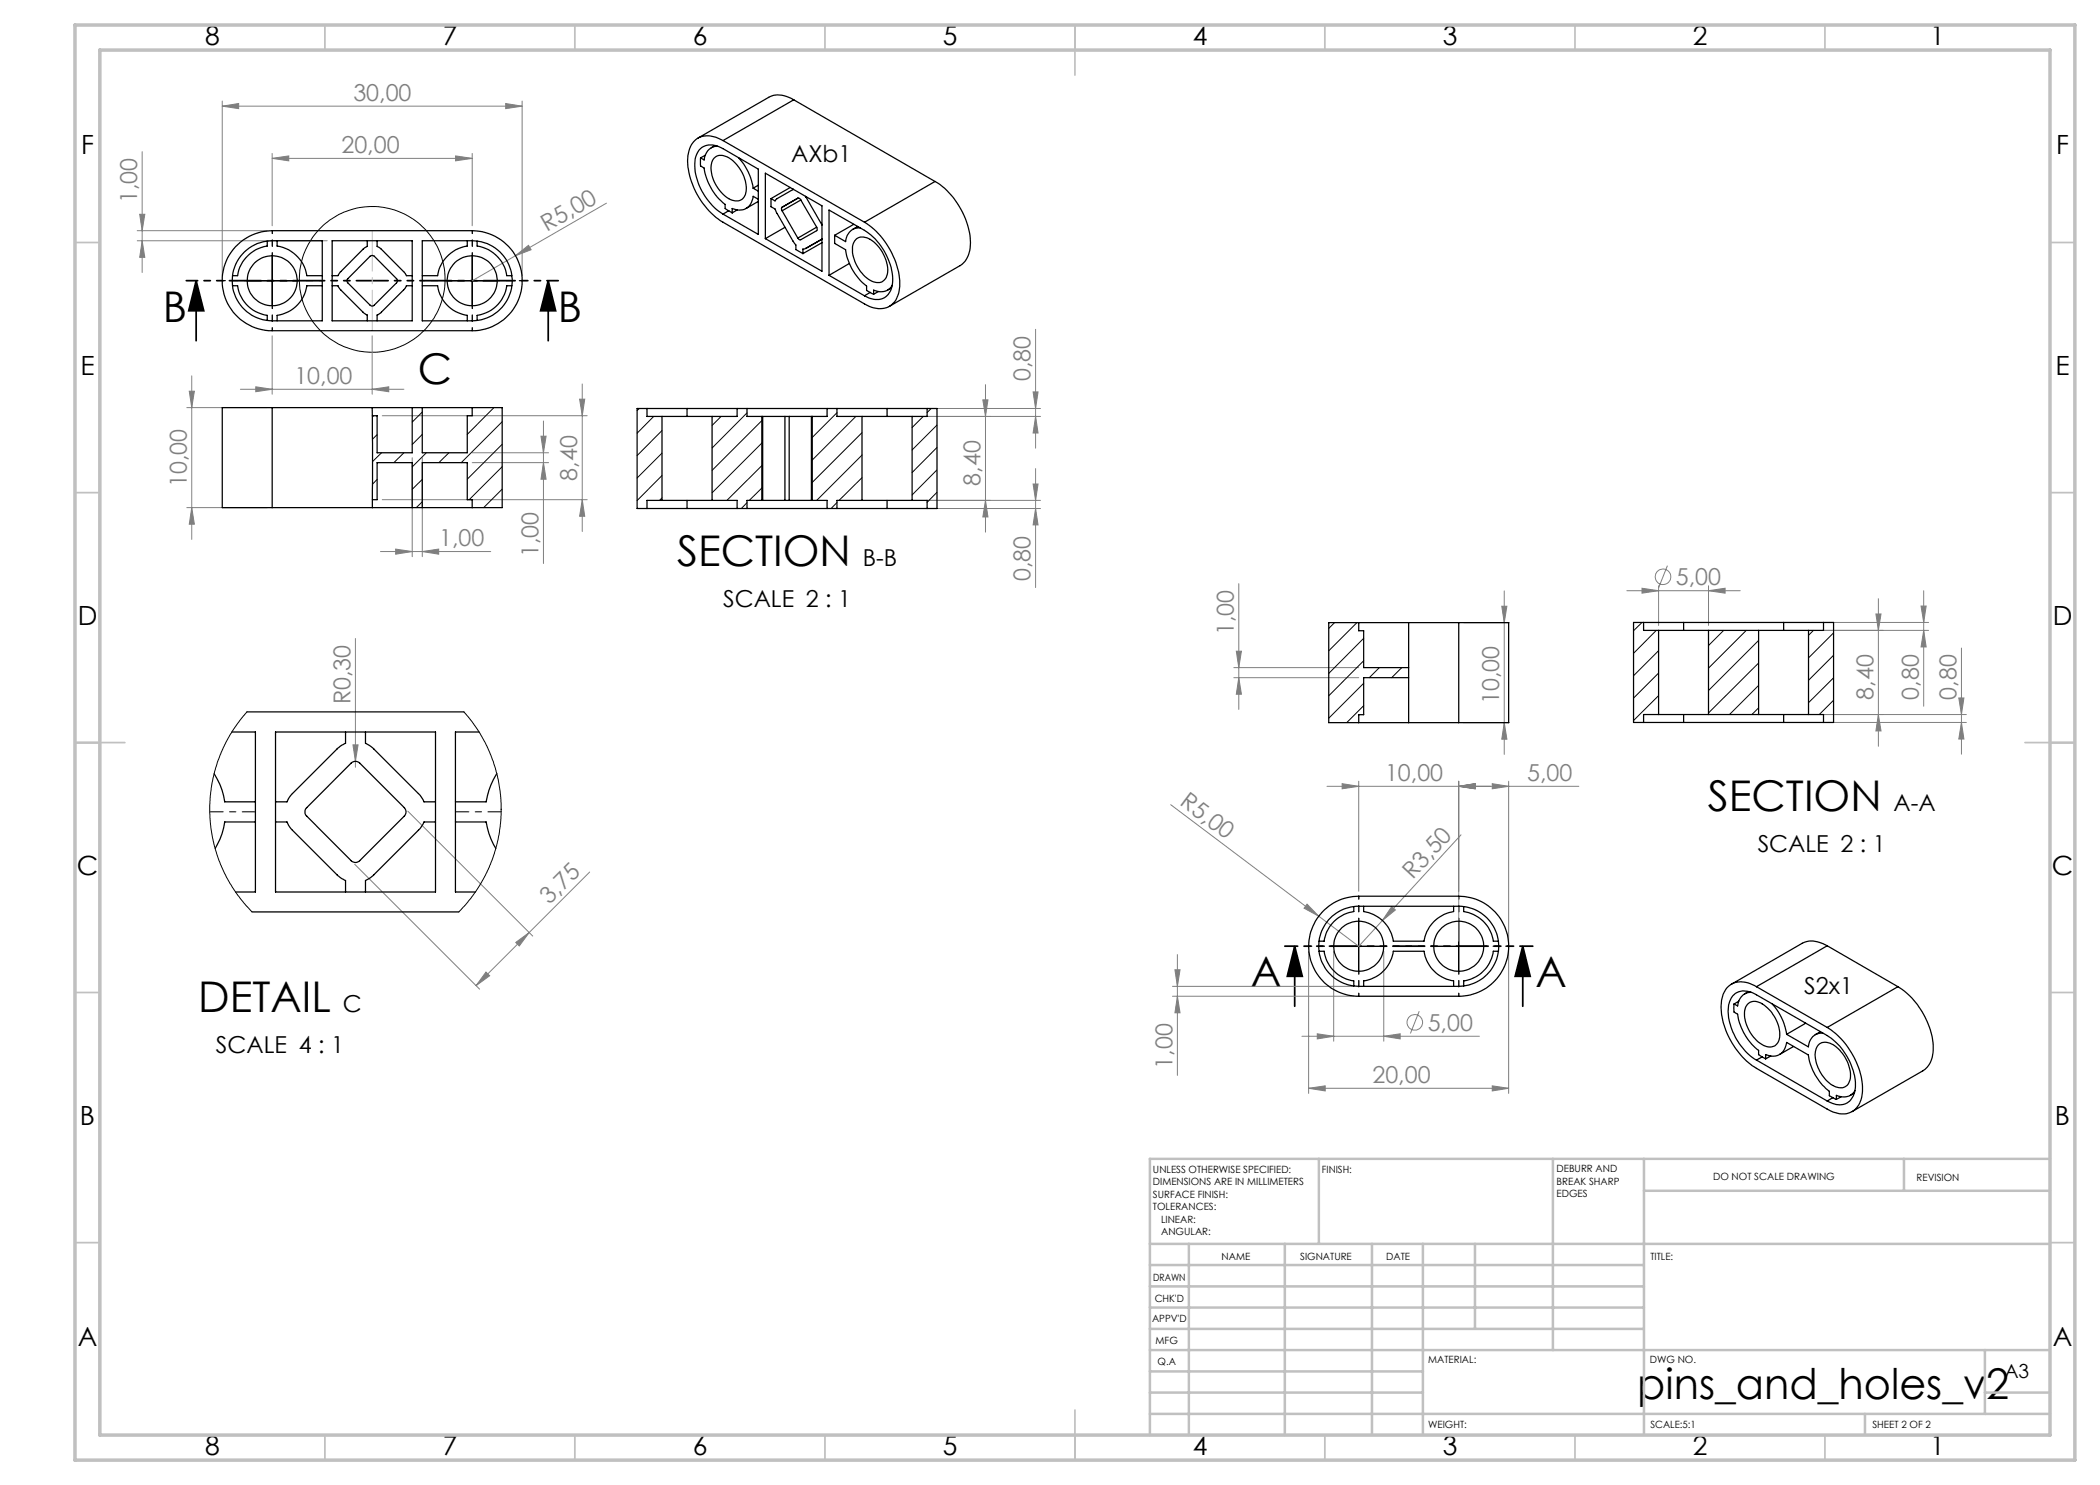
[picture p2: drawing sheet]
<svg xmlns="http://www.w3.org/2000/svg" width="420mm" height="297mm" viewBox="0 0 420 297" stroke-linecap="round" stroke-linejoin="round" font-family="sans-serif">
<g fill="none" stroke="#808080" stroke-width=".2">
<path d="M28.4 30.3v24.2M44.4 21.2l3.3-.5v1zM44.4 20.2v34.9M44.4 21.2h60M54.4 31.7l3.3-.5v1zM54.4 30.7v14.5M54.4 31.7h40M91.1 31.2l3.3 .5-3.3 .5zM94.4 30.7v14.5M101.1 20.7l3.3 .5-3.3 .5zM104.4 20.2v34.9M27.4 46.1h26"/>
<path d="M27.4 48.2h38M27.9 42.9h1.1l-.6 3.2zM28.4 48.2l.6 3.3h-1.1zM103.1 51.1l2.6-2 .5 .8zM103.1 51.1l-8.7 5.1M121.3 40.6l-18.2 10.5M37.9 78.2h1l-.6 3.3zM38.3 75.2v32.7M48.1 77.9h32.7M51.2 77.4l3.2 .5-3.2 .4zM54.4 67.2v11.6M74.4 77.9l3.4-.5v.9z"/>
<path d="M74.4 67.2v11.6M115.9 79.8h1l-.4 3.3zM116.5 76.8v29.5M196.6 80h1l-.5 3.3zM197.1 76.9v29.5M206.6 78.4h1l-.5 3.3zM207.1 65.9v23.7M37.4 81.5h16M76.4 83.1h41M76.4 99.9h41M82.4 91.5v19.8M84.5 91.5v19.8"/>
<path d="M94.4 90.6h15.3M94.4 92.5h15.3M108.2 87.2h1l-.5 3.4zM108.7 92.5l.5 3.3h-1zM108.7 84.2v28.5M116.5 99.9l.4 3.4h-1zM185.3 83.3h22.8M186.4 81.7h21.7M206.6 96.8h1l-.5 3.3zM207.1 83.3l.5 3.3h-1zM207.1 93.7v23.8M37.4 101.5h16"/>
<path d="M38.3 101.5l.6 3.3h-1zM76.1 110.3h22M79.1 109.8l3.3 .5-3.3 .5zM84.5 110.3l3.2-.5v1zM185.3 100.1h22.8M186.4 101.7h21.7M197.1 100.1l.5 3.3h-1zM207.1 101.7l.5 3.3h-1zM247.8 116.7v25.2M300.8 118.2v32.7M325.4 118.1h22.7M328.4 117.6l3.3 .5-3.3 .5z"/>
<path d="M331.7 117.2v7.9M333.5 113.1l-1.8 4.5M341.7 118.1l3.3-.5v1zM341.7 117.2v7.9M375.7 119.7v29.6M384.7 118.1v23.1M71.1 127.7v25.8M246.8 133.5h24.9M246.8 135.5h24.9M247.3 130.2h1l-.5 3.3zM247.8 135.5l.5 3.3h-1zM292.7 124.5h9.2"/>
<path d="M300.4 121.2h1l-.6 3.3zM365.7 124.5h20M375.2 122.8h1l-.5 3.3zM384.2 121.2h1l-.5 3.3zM384.7 126.1l.5 3.3h-1zM385.7 126.1h-21.1M391.8 139.6h1l-.5 3.3zM392.3 129.6v21.2M70.6 149h1l-.5 3.3zM265.4 157.3h50.4M268.4 156.7l3.3 .6-3.3 .5zM271.7 156.2v22.1"/>
<path d="M291.7 157.3l3.3-.6v1.1zM291.7 156.2v32M292.7 144.5h9.2M298.5 156.7l3.2 .6-3.2 .5zM300.8 144.5l.6 3.3h-1zM301.7 156.2v32M364.6 142.9h28.7M365.7 144.5h27.6M375.7 142.9l.5 3.3h-1zM392.3 144.5l.5 3.3h-1zM70.9 172.9l25 24.9M81.6 162.2l24.9 25"/>
<path d="M117.9 174.4l-22.7 22.7M234.1 160.9l29.6 22.3M292.2 167l-20.5 22.3-8-6.1M97.2 194.4l.7 .8-2.7 1.9zM103.2 188.5l2.6-2-1.9 2.7zM234.5 197.3h36.3M234.5 199.2h36.3M235 194h1l-.5 3.3zM235.5 199.2l.5 3.4h-1zM235.5 190.9v24.2M261.4 180.8l2.3 2.4-2.9-1.6zM261.7 190.2v28.5"/>
<path d="M266.7 190.2v18M276.8 190.2v18M278.3 181.3l.8 .7-2.6 2.1zM301.7 190.2v28.5M260.4 207.3h35.5M261.7 217.7l3.3-.5v1zM261.7 217.7h40M263.5 206.8l3.2 .5-3.2 .5zM276.8 207.3l3.2-.5v1zM283.8 202.2l-1.7 4.5M298.5 217.2l3.2 .5-3.2 .5z"/>
<circle cx="332.6" cy="115.4" r="1.56"/>
<circle cx="283" cy="204.5" r="1.56"/>
</g>
<g fill="none" stroke="#000" stroke-width=".2">
<path d="M49.4 56.2h10M54.4 51.1v10M89.4 56.2h10M94.4 51.1v10M266.7 189.3h10.1M271.7 184.3v9.9M286.7 189.3h10.1M291.7 184.3v9.9"/>
<circle cx="74.4" cy="55.9" r="14.6"/>
</g>
<path d="M39.2 56.2l1.5 6h-3zM39.2 56.2v12M109.6 56.2l1.5 6h-3zM109.6 56.2v12M258.9 189.3l1.6 6h-3zM258.9 189.3v12M304.6 189.3l1.4 6h-3zM304.6 189.3v12" fill="none" stroke="#000" stroke-width=".35"/>
<path d="M42 162.4h9.1M100.2 162.4h-9.1" fill="none" stroke="#000" stroke-width=".2" stroke-dasharray="15.2 1.3 1.3 1.3" stroke-dashoffset="12.6"/>
<g fill="none" stroke="#000" stroke-width=".2" stroke-dasharray="15.2 1.3 1.3 1.3" stroke-dashoffset="14.6">
<path d="M49.5 56.1h-5M54.5 51.1v-5M59.5 56.1h5M89.5 56.1h-5M94.5 51.1v-5M99.5 56.1h5M54.5 61.1v5M94.5 61.1v5M266.8 189.2h-5M271.8 184.2v-5M271.8 194.2v5M276.8 189.2h5"/>
<path d="M286.8 189.2h-5M291.8 184.2v-5M291.8 194.2v5M296.8 189.2h5"/>
</g>
<path d="M111.7 56.1h-74.4" fill="none" stroke="#000" stroke-width=".35" stroke-dasharray="6.3 1.3 1.3 1.3 1.3 1.3" stroke-dashoffset="4.1"/>
<path d="M306.6 189.2h-49.6" fill="none" stroke="#000" stroke-width=".35" stroke-dasharray="6.3 1.3 1.3 1.3 1.3 1.3" stroke-dashoffset="3.8"/>
<path d="M74.5 46.1v20" fill="none" stroke="#c0c0c0" stroke-width=".2" stroke-dasharray="15.2 1.3 1.3 1.3" stroke-dashoffset="7.1"/>
<g fill="none" stroke="#c0c0c0" stroke-width=".35">
<path d="M65 5v5M115 5v5M165 5v5M215 5v10M265 5v5M315 5v5M365 5v5M15 48.5h5M410 48.5h5M15 98.5h5M410 98.5h5M15 148.5h10"/>
<path d="M405 148.5h10M15 198.5h5M410 198.5h5M15 248.5h5M410 248.5h5M65 287v5M115 287v5M165 287v5M215 282v10M265 287v5M315 287v5M365 287v5"/>
</g>
<g fill="none" stroke="#c0c0c0" stroke-width=".5">
<path d="M263.8 231.8v17M310.6 231.8v38.2M328.8 231.8v55.2M328.8 238.2h81.2M380.8 231.8v6.4M410 231.8h-180v55.2M230 248.8h180M230 257.3h98.8M230 253h98.8M237.8 248.8v38.2M257 248.8v38.2M274.4 248.8v38.2"/>
<path d="M284.6 248.8v38.2M295 248.8v17M230 265.8h98.8M230 261.5h98.8M230 278.5h54.6M230 274.3h54.6M230 270h180M397 278.5h13M397 270v12.8M230 282.8h180M373 282.8v4.2"/>
</g>
<path d="M15 5h400v287h-400zM20 10h390v277h-390z" fill="none" stroke="#c0c0c0" stroke-width=".7"/>
<path d="M109.6 56.2l1.5 6h-3zM39.2 56.2l1.5 6h-3zM304.6 189.3l1.4 6h-3zM258.9 189.3l1.6 6h-3z" fill="#000"/>
<g fill="#808080">
<path d="M261.4 180.8l2.3 2.4-2.9-1.6z"/>
<path d="M103.1 51.1l2.6-2 .5 .8z"/>
<path d="M278.3 181.3l.8 .7-2.6 2.1z"/>
<path d="M70.6 149h1l-.5 3.3z"/>
<path d="M51.2 77.4l3.2 .5-3.2 .4zM74.4 77.9l3.4-.5v.9z"/>
<path d="M54.4 31.7l3.3-.5v1zM91.1 31.2l3.3 .5-3.3 .5zM79.1 109.8l3.3 .5-3.3 .5zM84.5 110.3l3.2-.5v1zM261.7 217.7l3.3-.5v1zM298.5 217.2l3.2 .5-3.2 .5zM263.5 206.8l3.2 .5-3.2 .5zM276.8 207.3l3.2-.5v1zM268.4 156.7l3.3 .6-3.3 .5zM291.7 157.3l3.3-.6v1.1zM291.7 157.3l3.3-.6v1.1zM298.5 156.7l3.2 .6-3.2 .5zM328.4 117.6l3.3 .5-3.3 .5zM341.7 118.1l3.3-.5v1z"/>
<path d="M97.2 194.4l.7 .8-2.7 1.9zM103.2 188.5l2.6-2-1.9 2.7z"/>
<path d="M384.7 126.1l.5 3.3h-1zM384.2 121.2h1l-.5 3.3z"/>
<path d="M207.1 101.7l.5 3.3h-1zM206.6 96.8h1l-.5 3.3z"/>
<path d="M115.9 79.8h1l-.4 3.3zM116.5 99.9l.4 3.4h-1z"/>
<path d="M27.9 42.9h1.1l-.6 3.2zM28.4 48.2l.6 3.3h-1.1z"/>
<path d="M37.9 78.2h1l-.6 3.3zM38.3 101.5l.6 3.3h-1zM108.2 87.2h1l-.5 3.4zM108.7 92.5l.5 3.3h-1zM196.6 80h1l-.5 3.3zM197.1 100.1l.5 3.3h-1zM206.6 78.4h1l-.5 3.3zM207.1 83.3l.5 3.3h-1zM235 194h1l-.5 3.3zM235.5 199.2l.5 3.4h-1zM300.4 121.2h1l-.6 3.3zM300.8 144.5l.6 3.3h-1zM247.3 130.2h1l-.5 3.3zM247.8 135.5l.5 3.3h-1zM375.2 122.8h1l-.5 3.3zM375.7 142.9l.5 3.3h-1zM391.8 139.6h1l-.5 3.3zM392.3 144.5l.5 3.3h-1z"/>
<path d="M44.4 21.2l3.3-.5v1zM101.1 20.7l3.3 .5-3.3 .5z"/>
</g>
<g fill="none" stroke="#000" stroke-width=".25">
<path d="M158.8 20a5 5 0 0 0-5.1-.5l-14.1 8.1M158.8 20l-14.2 8.1M158.8 20l28.2 16.3M139.8 30a3.4 3.4 0 0 1 4.4-.5l7.5 4.3v13.1l-7.1-4.1a12.1 12.1 0 0 1-5.6-11l.3-.8zM140.1 31.6v1.6l.7 .4a11.5 11.5 0 0 0 4.2 7.3v.8l.7 .5M141.1 31l-1 .6M142.8 31.6a2.61 2.61 0 0 1 3.6 .4 7.2 7.2 0 0 1 2.7 6.9 2.02 2.02 0 0 1-3 1 7.3 7.3 0 0 1-3.7-7.5zM143.1 29.1l-.9 .5M143.5 29.2a2.74 2.74 0 0 0-2.7 2.8l-.7-.4M144.6 28.1a4.7 4.7 0 0 0-5.5-.1 6.8 6.8 0 0 0-1.3 6.6 15.7 15.7 0 0 0 6.8 9.8l28.3 16.4a4.5 4.5 0 0 0 6-.4 8.2 8.2 0 0 0 .5-7.3 15.8 15.8 0 0 0-6.5-8.7M144.6 28.1l28.3 16.3M147.7 31.6a11.4 11.4 0 0 1 2.9 6"/>
<path d="M150.6 37.6l1.1 .6M151.7 39.9l-1.1-.6a2.82 2.82 0 0 1-4.2 2.4v.9M151.7 37l-1.1 .6M153.1 34.6l11.3 6.6v13.1l-11.3-6.6zM154.2 39.7v1.6l.8 .5 3.6 6.4 .6 .8v.9l1.4 .8M158 37.5l-3.8 2.2M158.6 37.9l-3.2 1.9-.4 .4-.8-.5M158.6 37.9h.1M159.6 39.6l-3.2 1.8M161.1 39.3l.1 .1M161.2 39.4l3.1 5.5M161.3 39.4h-.1"/>
<path d="M187 36.3a15.4 15.4 0 0 1 7.1 12.8 4.9 4.9 0 0 1-2.1 4l-14.1 8.2M187 36.3l-14.1 8.1M46.5 57.1h1a7 7 0 0 0 5.9 6v1M47.1 49.3a10.2 10.2 0 0 1 7.3-3.2h40a10 10 0 0 1 10 10 10 10 0 0 1-10 10h-40a10 10 0 0 1-9.1-6 10 10 0 0 1 1.8-10.8zM48.9 50.4a7.8 7.8 0 0 1 5.5-2.2h10.1v16h-10.1a8 8 0 0 1-7.4-5.1 8 8 0 0 1 1.9-8.7zM53.4 48.2v1a7.1 7.1 0 0 0-5.9 5.9h-1M55.4 48.2v1a7.2 7.2 0 0 1 6 5.9h3.1M64.5 57.1h-3.1a7.1 7.1 0 0 1-6 6v1.1M66.4 57.1h1.2l.5 .8 4.7 4.7 .6 .4v1.2M66.4 48.2h16v16h-16zM73.4 48.2v1.1l-.8 .5-4.5 4.6-.5 .7h-1.2M74 51.3a.6 .6 0 0 1 .9 0l4.4 4.4a.6 .6 0 0 1 0 .9l-4.4 4.4a.6 .6 0 0 1-.9 0l-4.4-4.4a.6 .6 0 0 1 0-.9z"/>
<path d="M75.4 48.2v1.1l.8 .5 4.6 4.6 .5 .7h1.1M82.4 57.1h-1.1l-.4 .7-4.7 4.7-.8 .5v1.2M84.5 48.2h9.9a8 8 0 0 1 8.1 8 8 8 0 0 1-8.1 8h-9.9zM84.5 57.1h3a7 7 0 0 0 6 6v1.1M93.5 48.2v1a7.1 7.1 0 0 0-6 5.9h-3M95.4 48.2v1a7.1 7.1 0 0 1 6 5.9h1M102.4 57.1h-1a7 7 0 0 1-6 6v1M145.7 42.2l.7 .4M145.7 42.2l-1.1 .6M147.5 42l-1.1 .6M151.7 40.3l-2.5 1.4M156.4 41.4l-.1 .3 .1 .5"/>
<path d="M156.4 42.2l3.2 5.4M157 45.5l-3.9 2.2M160.2 40l-.3-.3-.3-.1-3.2 1.8M160.2 40l3.1 5.4M160.2 40l-3.8 2.2M161.2 49.7l-.6 .1v.9M163.3 45.4l.1 .4-.1 .3-3.2 1.9-.5-.4M163.3 45.4l-3.7 2.2M164.3 44.9l.1 .1M164.3 47.9l-3.1 1.8M164.4 47.8l-.1 .1M164.4 48.5l-3.8 2.2"/>
<path d="M164.4 47.8l-3.2 1.9M164.4 44.8l-.1 .1M165.8 55.1v-13.1l7.1 4.1a12.4 12.4 0 0 1 5.6 10.5 3.3 3.3 0 0 1-1.7 3 3.3 3.3 0 0 1-3.5-.2l-.4-.2M165.8 55.1l7.1 4.1M166.9 47.1v1.6l2.2 1.2a11.1 11.1 0 0 0 4.2 7.3v.9l.7 .4M169.9 52.7l-4.1 2.4M170.7 44.9l-3.8 2.2M171.3 47.7a3.1 3.1 0 0 1 3.7 .9 7.5 7.5 0 0 1 2.4 6.3 1.98 1.98 0 0 1-3.1 1.3 7.5 7.5 0 0 1-3.7-7.2l.4-.8zM171.6 45.3l-1.1 .6M172 45.6a2.75 2.75 0 0 0-2.9 2.7l-2.2-1.2M174 58.5l.7 .3M174 58.5l-1.1 .7"/>
<path d="M175.7 58.3l-1 .5M178.3 57.6l-.8 .4M178.4 57.1a2.71 2.71 0 0 1-3.7 .9v.8M54.4 81.5h-10v20h10M54.4 81.5v20M54.4 81.5h46v20h-46M74.4 81.5l.1 20M74.5 99.9h.9v-7.4h7v9M82.4 81.5v9.1h-7v-7.5h-.9M84.5 81.5v9.1h9v-7.5h.9v-1.6M129.4 81.7h8M129.4 81.7v1.6h3"/>
<path d="M129.4 81.7h-2v20h2M132.4 83.3h10M132.4 83.3v16.8M137.4 81.7v1.6M137.4 81.7h40M142.4 83.3v16.8M147.4 81.7v1.6h-5M149.4 81.7v1.6h3M152.4 83.3h.1M152.4 83.3v16.8M152.5 83.3h4.5M152.5 83.3v16.8"/>
<path d="M157 83.3h.8M157 83.3v16.8M157.8 83.3h4.5M157.8 83.3v16.8M162.3 83.3h.2M162.3 83.3v16.8M162.5 83.3v16.8M165.4 81.7v1.6h-2.9M167.4 81.7v1.6h5M172.4 83.3h10M172.4 83.3v16.8M177.4 81.7h8"/>
<path d="M177.4 81.7v1.6M182.4 83.3v16.8M185.4 81.7h2v20h-2M185.4 81.7v1.6h-3M84.5 101.5v-9h9v7.4h.9v1.6M129.4 101.7h8M132.4 100.1h10M132.4 100.1h-3v1.6M137.4 100.1v1.6M137.4 101.7h40M142.4 100.1h5v1.6M152.4 100.1h.1"/>
<path d="M152.4 100.1h-3v1.6M152.5 100.1h4.5M157 100.1h.8M157.8 100.1h4.5M162.3 100.1h.2M162.5 100.1h2.9v1.6M172.4 100.1h10M172.4 100.1h-5v1.6M177.4 101.7h8M177.4 100.1v1.6M182.4 100.1h3v1.6M271.7 124.5v1.6h1v7.4h9"/>
<path d="M281.7 124.5v20M281.7 135.5h-9v7.4h-1v1.6M291.7 124.5h10v20h-10M291.7 124.5v20M291.7 124.5h-26v20h26M328.7 124.5h8M328.7 124.5h-2v20h2M328.7 124.5v1.6h3M331.7 126.1h10M331.7 126.1v16.8M336.7 124.5v1.6M336.7 124.5h20"/>
<path d="M341.7 126.1h10M341.7 126.1v16.8M351.7 126.1h10M351.7 126.1v16.8M356.7 124.5h8M356.7 124.5v1.6M361.7 126.1v16.8M364.7 124.5h2v20h-2M364.7 124.5v1.6h-3M42.8 154.8h.1a13.6 13.6 0 0 1 2 5.6h6.2M46.4 146.4h4.7v32h-4M49.4 142.4h43.4"/>
<path d="M55.1 146.4h32v32h-32zM69.1 146.4v2.3l-1.5 .9-9.3 9.3-.9 1.5h-2.3M70.2 152.6a1.19 1.19 0 0 1 1.7 0l9 8.9a1.19 1.19 0 0 1 0 1.7l-9 9a1.19 1.19 0 0 1-1.7 0l-8.9-9a1.19 1.19 0 0 1 0-1.7zM73.1 146.4v2.3l1.5 .9 9.4 9.5 .8 1.3h2.3M95.8 146.4h-4.7v32h4M99.4 154.8h-.1a15.1 15.1 0 0 0-2.1 5.6h-6.1M328.7 144.5h8M331.7 142.9h10M331.7 142.9h-3v1.6M336.7 142.9v1.6M336.7 144.5h20M341.7 142.9h10"/>
<path d="M351.7 142.9h10M356.7 144.5h8M356.7 142.9v1.6M361.7 142.9h3v1.6M51.1 164.4h-6.2a13.4 13.4 0 0 1-1.9 5.3M55.1 164.4h2.3l.3 .7 .8 .9 9.1 9.2 1.5 .9v2.3M87.1 164.4h-2.3l-.8 1.3-9.4 9.5-1.5 .9v2.3M91.1 164.4h6.1a14.4 14.4 0 0 0 2 5.3M50.4 182.4h41.4M263.8 190.2h1a7 7 0 0 0 6 6v1M264.5 182.4a9.9 9.9 0 0 1 7.2-3.2h20a10 10 0 0 1 10 10 10 10 0 0 1-10 10h-20a10 10 0 0 1-9.1-6 10 10 0 0 1 1.9-10.8zM265.7 184a8 8 0 0 1 6-2.7h20a8 8 0 0 1 8.1 8 8 8 0 0 1-8.1 8h-20a8 8 0 0 1-7.2-4.7 8 8 0 0 1 1.2-8.6z"/>
<path d="M270.8 181.3v1a7 7 0 0 0-6 5.9h-1M272.7 197.3v-1.1a7 7 0 0 0 6-6h6.1a7.1 7.1 0 0 0 5.9 6v1.1M272.7 181.3v1a7 7 0 0 1 6 5.9h6.1a7.1 7.1 0 0 1 5.9-5.9v-1M292.7 181.3v1a7 7 0 0 1 6 5.9h1M299.7 190.2h-1a7 7 0 0 1-6 6v1M349.7 198.3l-.8 .5M350.2 198.4a2.83 2.83 0 0 0-2.7 2.8l-.7-.4M351.3 197.3a4.8 4.8 0 0 0-5.4-.2 6.4 6.4 0 0 0-1.5 6.3 15.9 15.9 0 0 0 6.9 10.3l14.1 8.1a4.6 4.6 0 0 0 5.7 0 6.3 6.3 0 0 0 1.3-5.6 16.1 16.1 0 0 0-7-10.7M351.3 197.3l14.1 8.2M365.4 189.2a5 5 0 0 0-5-.5l-14.1 8.1M365.4 189.2l-14.1 8.1M365.4 189.2l14.2 8.1"/>
<path d="M379.6 197.3a15.4 15.4 0 0 1 7 13.2 4.6 4.6 0 0 1-2 3.7l-14.2 8.1M379.6 197.3l-14.2 8.2M346.8 200.8v1.6l.7 .4a11.3 11.3 0 0 0 4.2 7.3v.8l.7 .5M347.8 200.2l-1 .6M349.5 200.9a2.18 2.18 0 0 1 2.9-.1 7.3 7.3 0 0 1 3.4 7.3 2.1 2.1 0 0 1-3.4 .8 7.3 7.3 0 0 1-3.3-7.3zM351.3 212a12 12 0 0 1-5.6-11 3.2 3.2 0 0 1 4.9-2.4l14.8 8.5a12.4 12.4 0 0 1 5.7 10.6 3.2 3.2 0 0 1-4.9 2.9l-.8-.4M351.3 212l14.1 8.2M352.4 211.4l.7 .4M352.4 211.4l-1.1 .6M353.1 211.8v-.9a2.84 2.84 0 0 0 4.2-2.4l4.4 2.5a11.1 11.1 0 0 0 4.2 7.3v.8l.7 .4M354.2 211.2l-1.1 .6M354.4 200.8h.1a11.4 11.4 0 0 1 2.8 6.1"/>
<path d="M358.7 209.3l-2.8 1.6M361.1 204.6l-3.8 2.3M363.6 209.1a2.38 2.38 0 0 1 3.3 0 7.5 7.5 0 0 1 3.1 6.9 2.01 2.01 0 0 1-3.1 1.2 7.3 7.3 0 0 1-3.8-7.2zM364.1 206.3l-1.1 .6M364.6 206.6a2.74 2.74 0 0 0-2.9 2.8l-4.4-2.5M366.6 219.5l.7 .4M366.6 219.5l-1.2 .7M368.2 219.4l-.9 .5M370.9 218.6l-.8 .5M371 218.1a2.74 2.74 0 0 1-3.7 1v.8"/>
<circle cx="54.4" cy="56.2" r="5"/>
<circle cx="94.4" cy="56.1" r="5"/>
<circle cx="271.7" cy="189.3" r="5"/>
<circle cx="291.7" cy="189.2" r="5"/>
</g>
<g fill="none" stroke="#000" stroke-width=".2">
<path d="M74.7 83.1l-.2 .3M75.4 86.9l-.9 .9M75.4 95.9l-.9 .9M76.3 90.6l-1.8 1.7M80.8 90.6l-2 1.9M84.5 82.4l-2.1 2M84.5 86.9l-2.1 2M84.5 95.9l-2.1 2M85.3 90.6l-2.9 2.8M89.8 90.6l-2 1.9M98.8 81.5l-5.3 5.4M100.4 84.3l-8.1 8.2"/>
<path d="M100.4 88.9l-6.9 6.9M100.4 93.3l-6.6 6.6M100.4 97.8l-3.7 3.7M127.8 81.7l-.4 .4M130.7 83.3l-3.3 3.3M132.4 86.1l-5 5M132.4 90.6l-5 5M132.4 95.1l-5 5M132.4 99.6l-.5 .5M144.2 83.3l-1.8 1.8M149.4 82.6l-7 7M152.4 84.1l-10 10"/>
<path d="M152.4 88.6l-10 10M152.4 93.1l-7 7M152.4 97.6l-2.5 2.5M167.4 82.5l-4.9 5M171.2 83.3l-8.7 8.7M172.4 86.5l-9.9 10M172.4 91l-9.1 9.1M172.4 95.5l-4.6 4.6M184.6 83.3l-2.2 2.2M186.2 81.7l-.8 .8M187.4 85l-5 5M187.4 89.5l-5 5"/>
<path d="M187.4 94l-5 5M187.4 98.5l-2 2M84.5 100.4l-1.2 1.1M149.4 100.5l-1.1 1.2M167.4 100.5l-1.2 1.2M172.4 100l-.1 .1M266.9 124.5l-1.2 1.2M271.4 124.5l-5.7 5.7M272.7 127.7l-7 7M272.7 132.1l-7 7.1M272.7 136.7l-7 6.9M275.9 133.5l-2 2"/>
<path d="M280.4 133.5l-2.1 2M328.4 124.5l-1.7 1.6M331.3 126.1l-4.6 4.6M331.7 130.1l-5 5M331.7 134.6l-5 5M331.7 139.1l-5 5M344.7 126.1l-3 3M349.3 126.1l-7.6 7.5M351.7 137.1l-5.8 5.8M351.7 128.1l-10 10M351.7 132.6l-10 10M362.7 126.1l-1 1"/>
<path d="M366.7 126.6l-5 5M366.7 131.1l-5 5M366.7 135.6l-5 4.9M49.4 142.4l-3 3.9-1.5 2.7-1.3 3-.8 3-.6 2.7-.2 1.9-.1 3.1 .3 2.7 .3 2.2 .6 2.3 1 3.1 1.2 2.5 1.8 2.9 1.7 2.2 1.6 1.8M92.8 142.4l1.7 2 1.6 2.4 1.3 2.5 1.2 3 .9 2.9 .5 3.2 .2 4.7-.6 4.9-.7 2.7-1.1 2.8-1.1 2.3-1.5 2.4-1.7 2.3-1.7 1.9M272.7 141.1l-3.4 3.4M351.7 141.6l-1.3 1.3M366.7 140l-2.8 2.9"/>
</g>
<g font-size="8.5">
<text x="32.6" y="64.4">B</text>
<text x="111.6" y="64.4">B</text>
<text x="83.6" y="76.7">C</text>
<text x="135.4" y="113.2">SECTION</text>
<text x="341.6" y="162.1">SECTION</text>
<text x="250.1" y="197.5">A</text>
<text x="307.1" y="197.5">A</text>
<text x="39.7" y="202.3">DETAIL</text>
<text x="327.4" y="279.7">pins_and_holes_v2</text>
</g>
<g font-size="5.3">
<text x="41" y="9">8</text>
<text x="88.5" y="9">7</text>
<text x="138.5" y="9">6</text>
<text x="188.5" y="9">5</text>
<text x="238.5" y="9">4</text>
<text x="288.5" y="9">3</text>
<text x="338.5" y="9">2</text>
<text x="386" y="9">1</text>
<text x="16.2" y="30.8">F</text>
<text x="411.2" y="30.8">F</text>
<text x="16.1" y="75">E</text>
<text x="411.1" y="75">E</text>
<text x="15.5" y="125">D</text>
<text x="410.5" y="125">D</text>
<text x="15.4" y="175">C</text>
<text x="410.4" y="175">C</text>
<text x="16" y="225">B</text>
<text x="411" y="225">B</text>
<text x="15.5" y="269.3">A</text>
<text x="410.5" y="269.3">A</text>
<text x="41" y="291">8</text>
<text x="88.5" y="291">7</text>
<text x="138.5" y="291">6</text>
<text x="188.5" y="291">5</text>
<text x="238.5" y="291">4</text>
<text x="288.5" y="291">3</text>
<text x="338.5" y="291">2</text>
<text x="386" y="291">1</text>
</g>
<g font-size="4.7" fill="#808080">
<text x="70.7" y="20.2">30,00</text>
<text x="68.3" y="30.6">20,00</text>
<text x="27.4" y="40.7" transform="rotate(-90 27.4 40.7)">1,00</text>
<text x="109.4" y="46.4" transform="rotate(-30 109.4 46.4)">R5,00</text>
<text x="58.9" y="76.8">10,00</text>
<text x="206.1" y="76.2" transform="rotate(-90 206.1 76.2)">0,80</text>
<text x="37.4" y="97.4" transform="rotate(-90 37.4 97.4)">10,00</text>
<text x="115.4" y="96.1" transform="rotate(-90 115.4 96.1)">8,40</text>
<text x="196.1" y="97.1" transform="rotate(-90 196.1 97.1)">8,40</text>
<text x="87.8" y="109.3">1,00</text>
<text x="107.7" y="111.4" transform="rotate(-90 107.7 111.4)">1,00</text>
<text x="206.1" y="116.2" transform="rotate(-90 206.1 116.2)">0,80</text>
<text x="335.2" y="117.1">5,00</text>
<text x="246.8" y="127.1" transform="rotate(-90 246.8 127.1)">1,00</text>
<text x="70.1" y="140.9" transform="rotate(-90 70.1 140.9)">R0,30</text>
<text x="299.9" y="140.8" transform="rotate(-90 299.9 140.8)">10,00</text>
<text x="374.7" y="139.9" transform="rotate(-90 374.7 139.9)">8,40</text>
<text x="383.7" y="139.9" transform="rotate(-90 383.7 139.9)">0,80</text>
<text x="391.3" y="139.9" transform="rotate(-90 391.3 139.9)">0,80</text>
<text x="235.8" y="160.9" transform="rotate(37 235.8 160.9)">R5,00</text>
<text x="277" y="156.2">10,00</text>
<text x="305.4" y="156.2">5,00</text>
<text x="282.6" y="176" transform="rotate(-47 282.6 176)">R3,50</text>
<text x="109.9" y="181" transform="rotate(-45 109.9 181)">3,75</text>
<text x="285.5" y="206.2">5,00</text>
<text x="234.5" y="213.8" transform="rotate(-90 234.5 213.8)">1,00</text>
<text x="274.5" y="216.6">20,00</text>
</g>
<g font-size="4.7">
<text x="158.2" y="32.4">AXb1</text>
<text x="172.5" y="113.2">B-B</text>
<text x="144.6" y="121.4">SCALE 2 : 1</text>
<text x="378.7" y="162.1">A-A</text>
<text x="351.5" y="170.3">SCALE 2 : 1</text>
<text x="68.5" y="202.3">C</text>
<text x="360.9" y="198.9">S2x1</text>
<text x="43.2" y="210.5">SCALE 4 : 1</text>
</g>
<text font-size="3.9" x="400.9" y="275.5">A3</text>
<g font-size="2">
<text x="230.6" y="234.6">UNLESS OTHERWISE SPECIFIED:</text>
<text x="230.6" y="237.1">DIMENSIONS ARE IN MILLIMETERS</text>
<text x="230.6" y="239.6">SURFACE FINISH:</text>
<text x="264.4" y="234.6">FINISH:</text>
<text x="311.3" y="234.5">DEBURR AND</text>
<text x="311.3" y="237">BREAK SHARP</text>
<text x="311.3" y="239.5">EDGES</text>
<text x="342.6" y="236">DO NOT SCALE DRAWING</text>
<text x="383.3" y="236.2">REVISION</text>
<text x="230.6" y="242.1">TOLERANCES:</text>
<text x="232.2" y="244.6">LINEAR:</text>
<text x="232.2" y="247.1">ANGULAR:</text>
<text x="244.3" y="252">NAME</text>
<text x="260" y="251.9">SIGNATURE</text>
<text x="277.2" y="251.9">DATE</text>
<text x="330.1" y="251.9">TITLE:</text>
<text x="230.6" y="256.1">DRAWN</text>
<text x="230.9" y="260.3">CHK'D</text>
<text x="230.4" y="264.4">APPV'D</text>
<text x="231.1" y="268.8">MFG</text>
<text x="231.5" y="273">Q.A</text>
<text x="285.6" y="272.5">MATERIAL:</text>
<text x="330" y="272.5">DWG NO.</text>
<text x="285.6" y="285.5">WEIGHT:</text>
<text x="330.1" y="285.6">SCALE:5:1</text>
<text x="374.5" y="285.6">SHEET 2 OF 2</text>
</g>
</svg>
